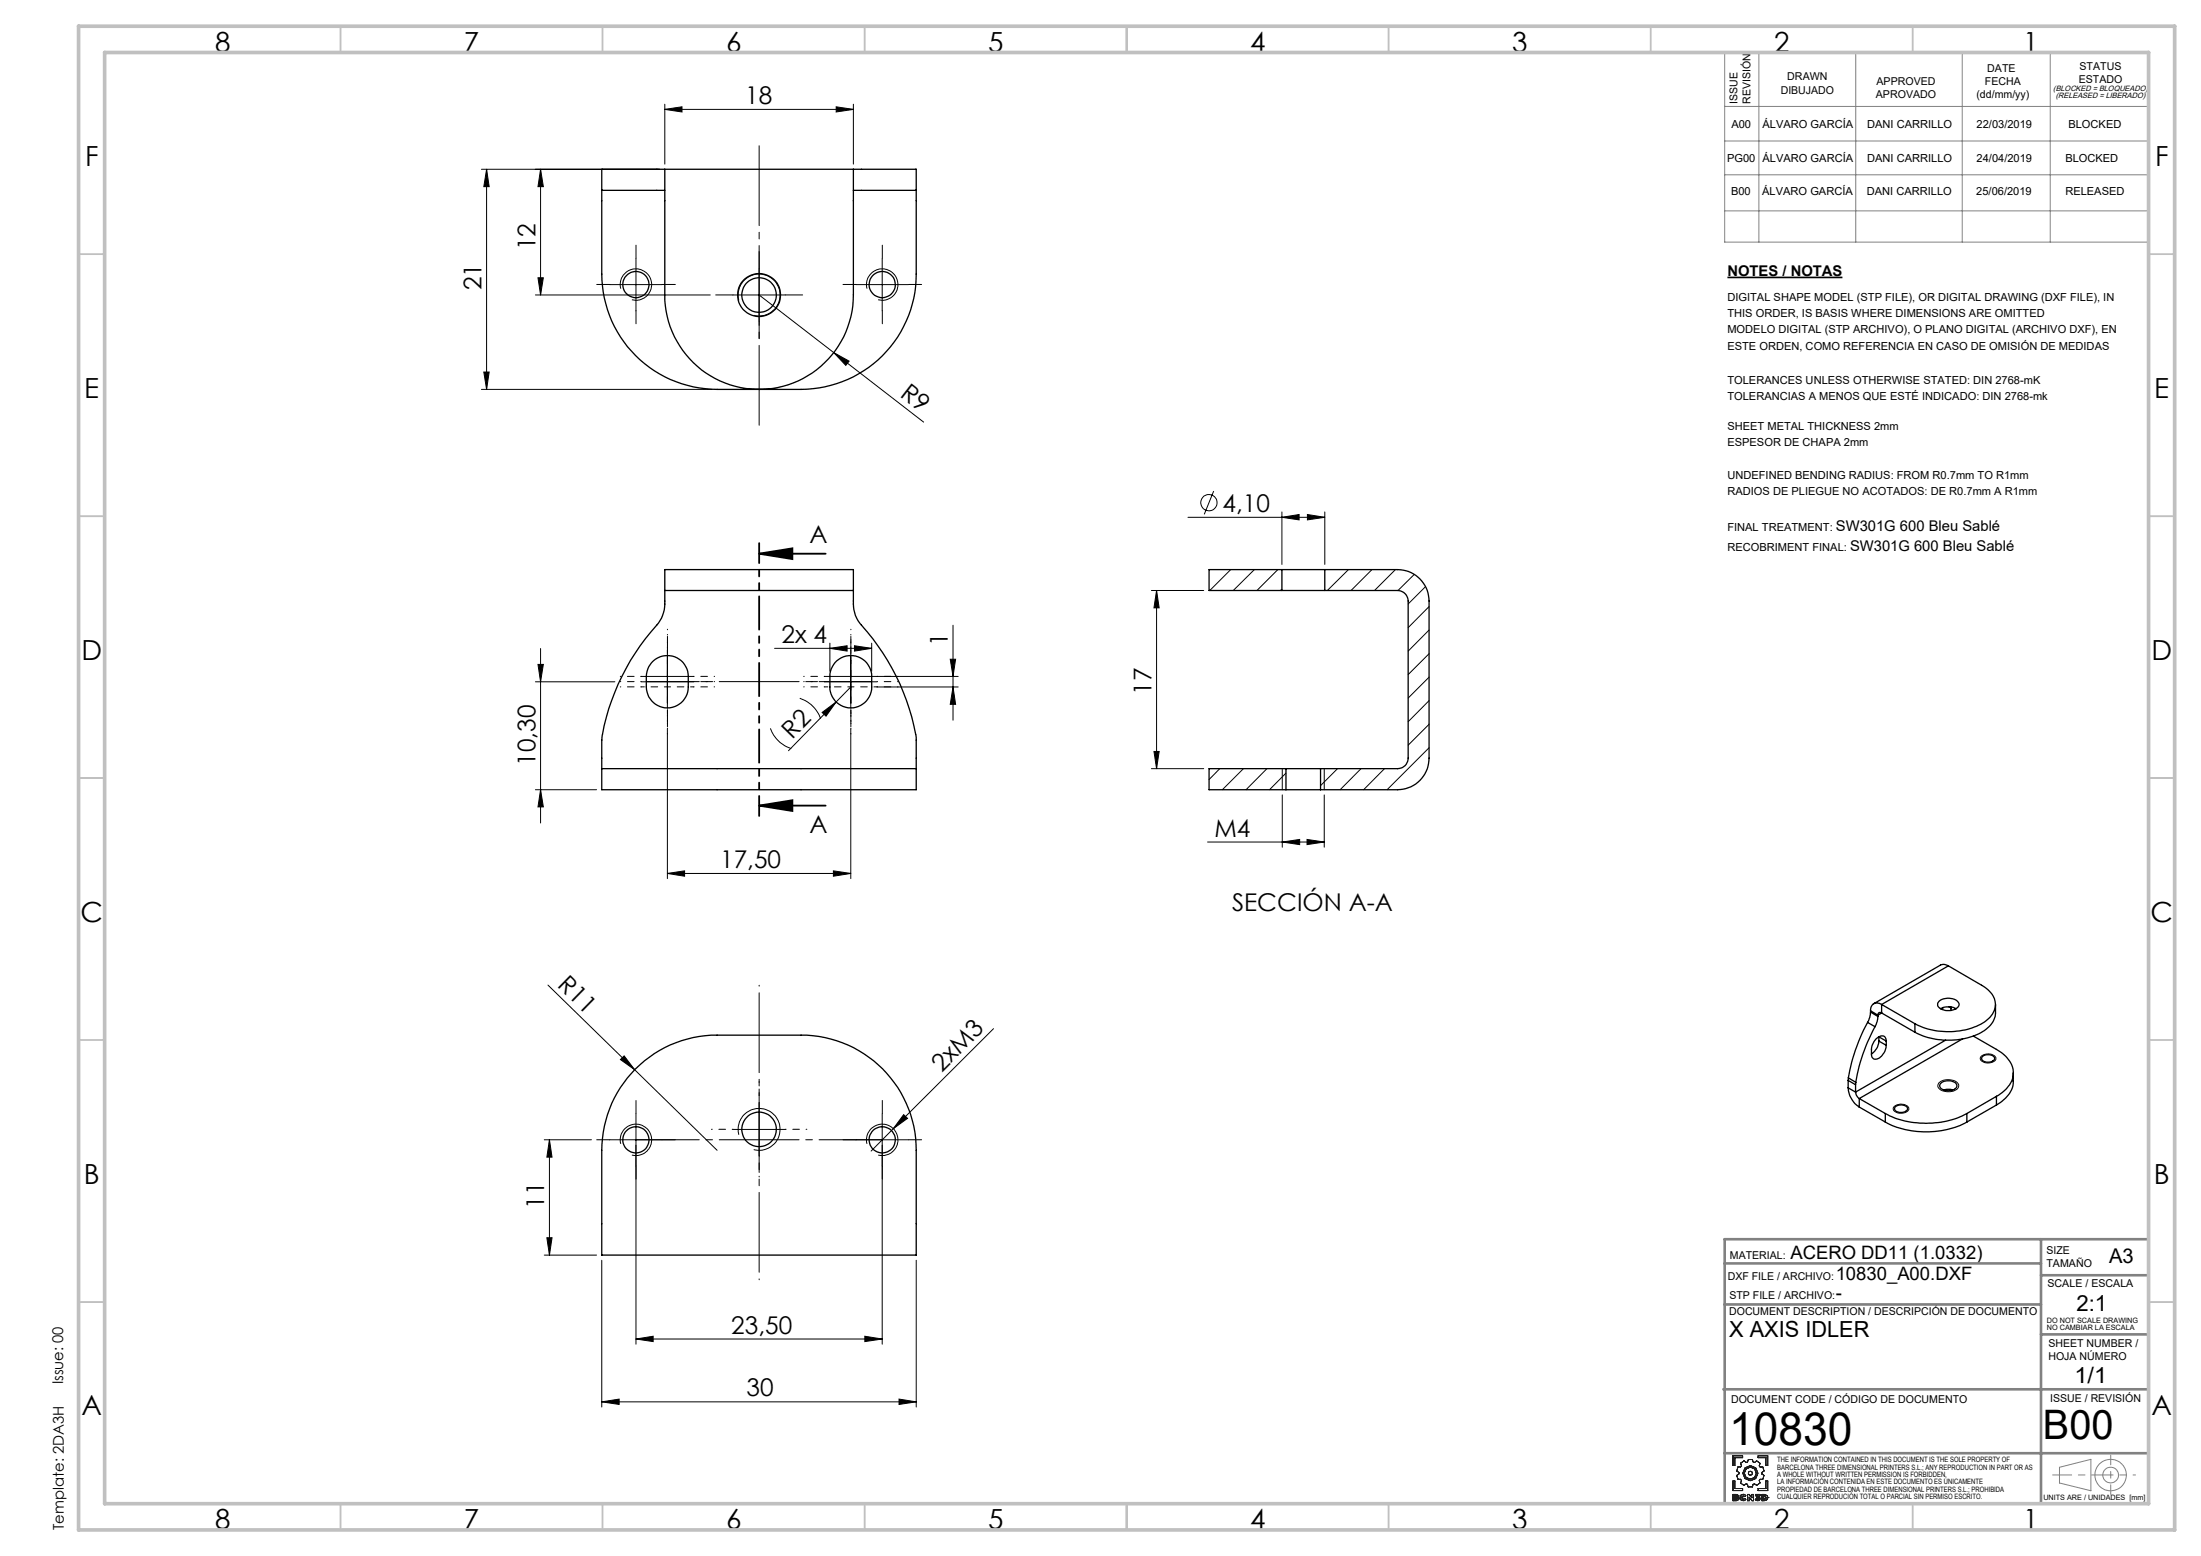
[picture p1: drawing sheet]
<svg xmlns="http://www.w3.org/2000/svg" width="420mm" height="297mm" viewBox="0 0 420 297" stroke-linecap="round" stroke-linejoin="round" font-family="sans-serif">
<g fill="none" stroke="#000" stroke-width=".19">
<path d="M126.9 19.9v11.4M162.8 19.9v11.4M91.9 32.3h33.9M92.9 32.3v42M92.9 32.3l.4 3.3h-1zM103.2 32.3v24M103.2 32.3l.5 3.3h-1zM126.9 20.9l3.2-.5v1zM126.9 20.9h35.9M159.6 20.4l3.2 .5-3.2 .5zM102.2 56.3h33.3M102.7 53h1l-.5 3.3z"/>
<path d="M116.3 54.3h10M118.5 55.1a2.99 2.99 0 0 1 2.6-3.8 2.99 2.99 0 0 1 3.2 3.3 2.99 2.99 0 0 1-3.7 2.6M121.4 49.3v10M139.8 56.3h10.1M141 57.4a4 4 0 0 1 3.5-5.1 4 4 0 0 1 4.3 4.3 4 4 0 0 1-5 3.6M144.9 51.3v10M144.9 56.3l14.2 11M163.3 54.3h10.1M165.5 55.1a2.99 2.99 0 0 1 2.6-3.8 2.99 2.99 0 0 1 3.2 3.3 2.99 2.99 0 0 1-3.7 2.6M168.3 49.3v10M91.9 74.3h44M92.3 71h1l-.4 3.3z"/>
<path d="M159.1 67.3l2.9 1.6-.6 .8zM159.1 67.3l17.1 13.3M226.7 98.7h26.1M231.6 93.7l-1.8 4.5M244.6 98.7l3.3-.5v1zM244.6 97.7v10M249.5 98.2l3.3 .5-3.3 .5zM252.8 97.7v10M181.9 119.3v18.2M219.7 112.7h10M220.7 112.7l.5 3.3h-1zM220.7 112.7v34"/>
<path d="M234.8 108.7l-3.9 4M239.4 108.7l-4.1 4M243.8 108.7l-3.9 4M244.6 112.5l-.3 .2M252.8 108.7v.1M257.3 108.7l-4 4M261.8 108.7l-4 4M266.3 108.7l-4 4M269.9 109.6l-3.1 3.1M272 112l-3.3 3.3M272.7 115.8l-4 4M102.2 130.1h15.1"/>
<path d="M102.7 126.8h1l-.5 3.3zM103.2 123.8v33.3M122.3 129.1h10.1M122.3 130.1h10.1M127.4 139.1v28.6M127.4 124.1v11M147 139a6.4 6.4 0 0 0 4 3.9M147.8 123.8h18.5M152.6 133.3a6.4 6.4 0 0 1 4 3.9M156.9 136l2.7-2-2 2.7zM157.3 129.1h25.5M157.3 130.1h10.1"/>
<path d="M158.4 123.8l3.2-.5v1zM158.4 122.8v5.3M162.3 131.1l-11.8 12.2M162.3 139.1v28.6M162.3 124.1v11M163.1 123.3l3.2 .5-3.2 .5zM166.3 122.8v5.3M167.4 131.1h15.4M181.3 125.8h1.1l-.5 3.3zM181.9 131.1l.5 3.3h-1.1zM272.7 120.3l-4 4M272.7 124.8l-4 4"/>
<path d="M272.7 129.3l-4 3.9M272.7 133.7l-4 4.1M272.7 138.3l-4 3.9M102.2 150.7h11.6M103.2 150.7l.5 3.3h-1zM219.7 146.7h10M220.2 143.4h1l-.5 3.3zM232.8 146.7l-2.1 2.1M237.3 146.7l-4 4M241.8 146.7l-4 4M244.7 146.7v4M244.7 151.7v10"/>
<path d="M245.4 147.6l-3.1 3.1M252.7 146.7v4M252.7 151.7v10M255.2 146.7l-3.2 3.3M259.7 146.7l-4 4M264.2 146.7l-4 4M272.7 142.7l-8 8M127.4 166.7l3.2-.5v1zM127.4 166.7h34.9M159 166.2l3.3 .5-3.3 .5zM230.4 160.7h22.3M244.7 160.7l3.3-.5v1z"/>
<path d="M249.4 160.2l3.3 .5-3.3 .5zM104.6 188l16.5 16.2M189.6 196.4l-19.1 19M103.9 217.6h9M104.8 217.6v22M104.8 217.6l.5 3.3h-.9zM116.3 217.6h10M118.5 218.3a3 3 0 0 1 2.6-3.7 3 3 0 0 1 3.3 3.3 3 3 0 0 1-3.8 2.6M119.1 201.5l2 2.7-2.7-2zM121.1 204.2l15.7 15.4M121.4 212.6v44M139.8 215.6h10.1"/>
<path d="M141 216.6a4 4 0 0 1 3.5-5 4 4 0 0 1 4.3 4.3 4 4 0 0 1-5 3.5M144.9 210.6v10M163.3 217.6h10.1M165.5 218.3a3 3 0 0 1 2.6-3.7 3 3 0 0 1 3.3 3.3 3 3 0 0 1-3.8 2.6M168.3 212.6v44M170.5 215.4l-4.3 4.3M172.4 212.8l.8 .7-2.7 1.9zM361.5 211.2a2 2 0 0 1 2.7 .3 1.29 1.29 0 0 1-1.7 1l-.7-.2a.63 .63 0 0 1-.5-.5 .63 .63 0 0 1 .2-.6zM370.1 206.6a2.74 2.74 0 0 1 3.6 .4l.1 .1a1.64 1.64 0 0 1-2.1 1.3 1.63 1.63 0 0 1-1.9-1.3zM378 201.7a1.98 1.98 0 0 1 2.9 .2 1.29 1.29 0 0 1-1.7 1l-.8-.2a.65 .65 0 0 1-.4-1zM103.9 239.6h9.9M104.4 236.3h.9l-.5 3.3z"/>
<path d="M114.8 240.6v28M121.4 255.6l3.2-.5v1zM121.4 255.6h46.9M165 255.1l3.3 .5-3.3 .5zM174.8 240.6v28M114.8 267.6l3.3-.6v1.1zM114.8 267.6h60M171.6 267l3.2 .6-3.2 .5z"/>
<circle cx="230.7" cy="96" r="1.55"/>
</g>
<path d="M329.6 53h22" fill="none" stroke="#000" stroke-width=".32"/>
<path d="M144.9 105.7l6.3-1v2zM144.9 105.7h12.7M144.9 153.8l6.3-1.1v2.1zM144.9 153.8h12.7" fill="none" stroke="#000" stroke-width=".35"/>
<g fill="none" stroke="#191924" stroke-width=".19">
<path d="M330.7 277.9h1.8v.3h-1.5v1.5h-.3zM332.1 279.3l.7-.5 .4 .3 .3-.1 .1-.4h.8l.1 .4 .3 .1 .4-.3 .7 .5-.2 .5 .2 .2h.5l.2 .8-.4 .3v.2l.4 .3-.2 .8h-.5l-.2 .2 .1 .5-.6 .4-.4-.3-.3 .1-.1 .5h-.8l-.2-.5-.2-.1-.4 .3-.7-.4 .2-.5-.2-.2h-.5l-.2-.8 .4-.3v-.2l-.4-.3 .2-.8h.5l.2-.2zM335.5 277.9h1.8v1.8h-.3v-1.5h-1.5zM330.7 282.7h.3v1.4h1.5v.4h-1.8zM331 285.5l.4 .1-.4 .1zM331 286l.4 .1-.4 .1zM331.3 285.3l.3 .1 .1 .1M331.3 285.3h.2l.2 .2M331.3 285.3h-.6v1.2l.9-.1 .2-.3M331.4 285.6h.1M331.4 286.1h.1M331.7 285.5l-.2 .3 .3 .3"/>
<path d="M331.7 285.5h.1M331.8 286.1h.1M332 285.9l.2 .3 .4 .3 .6-.3M332 285.9l.1 .3 .2 .2 .5 .1 .4-.3M332 285.9h.1M332.4 285.9l.1 .2 .2 .1 .2-.2M332.4 285.9l.1 .2 .4-.1M332.4 285.9h.1M332.9 285.7l-.2-.2-.3 .1v.3M332.9 285.7l-.4-.1-.1 .3M332.9 286l.3 .2M333.2 285.5l-.5-.3-.5 .2-.2 .5"/>
<path d="M333.2 285.5l-.4-.3-.5 .1-.3 .6M333.2 285.5l-.3 .2M333.5 285.3h.3l.5 .6v-.6h.3v1.2h-.3l-.5-.7v.7h-.3zM335.1 286l.3 .2 .2-.1-.2 .1zM335.1 286l-.2 .2M335.5 284.1h1.5v-1.4h.3v1.8h-1.8zM335.6 286.1l-.4-.2v-.2l.3-.2h-.5v-.2h.8v.2l-.2 .2 .3 .4M335.6 286.1h.1M335.9 286.1l-.2 .3-.3 .1-.5-.3M335.9 286.1l-.2 .3-.4 .1-.4-.3M335.9 286.1h.1M336.2 285.3h.5l.5 .2 .2 .4-.3 .4-.9 .2z"/>
<path d="M336.6 285.5l.3 .1v.5h-.3zM337 285.9h.1M337.4 285.9h.1"/>
<circle cx="334" cy="281.2" r="1.14"/>
<circle cx="334" cy="281.2" r=".39"/>
<circle cx="334" cy="281.2" r="1.45"/>
</g>
<g fill="none" stroke="#808080" stroke-width=".19">
<path d="M329.1 10h80.9v36.2h-80.9zM335.6 10v36.2M354.1 10v36.2M374.4 10v36.2M391.2 10v36.2M329.1 20.3h80.9M329.1 26.9h80.9M329.1 33.4h80.9M329.1 40.2h80.9M393 280.1l6-1.6v6l-6-1.4z"/>
<circle cx="402.7" cy="281.6" r="3"/>
<circle cx="402.8" cy="281.5" r="1.49"/>
</g>
<path d="M144.9 244.3v-56.2" fill="none" stroke="#000" stroke-width=".19" stroke-dasharray="15.2 1.3 1.3 1.3" stroke-dashoffset="-1.4"/>
<g fill="none" stroke="#000" stroke-width=".19" stroke-dasharray="15.2 1.3 1.3 1.3" stroke-dashoffset="15.1">
<path d="M122.4 129.1h-4M122.4 131.1h-4M122.4 130.1h-4M127.4 134.1v4M127.4 124.1v-4M127.4 136.1v4M127.4 126.1v-4M127.4 135.1v4M127.4 125.1v-4M132.4 129.1h4M132.4 131.1h4M132.4 130.1h4"/>
<path d="M157.4 129.1h-4M157.4 131.1h-4M157.4 130.1h-4M162.4 124.1v-4M162.4 134.1v4M162.4 126.1v-4M162.4 136.1v4M162.4 135.1v4M162.4 125.1v-4M167.4 129.1h4M167.4 131.1h4M167.4 130.1h4"/>
<path d="M139.9 215.6h-4.1M144.9 210.6v-4.1M149.9 215.6h4.1M144.9 220.6v4.1"/>
</g>
<path d="M127.4 131.1v5M127.4 131.1h5M127.4 131.1v-5M127.4 131.1h-5M162.4 131.1v-5M162.4 131.1h-5M162.4 131.1v5M162.4 131.1h5" fill="none" stroke="#000" stroke-width=".19" stroke-dasharray="15.2 1.3 1.3 1.3" stroke-dashoffset="14.6"/>
<path d="M144.9 27.1v54.8" fill="none" stroke="#000" stroke-width=".19" stroke-dasharray="15.2 1.3 1.3 1.3" stroke-dashoffset="-.8"/>
<path d="M144.9 103.7v52" fill="none" stroke="#000" stroke-width=".35" stroke-dasharray="6.3 1.3 1.3 1.3 1.3 1.3" stroke-dashoffset="2.5"/>
<path d="M121.4 217.6h47" fill="none" stroke="#000" stroke-width=".19" stroke-dasharray="15.2 1.3 1.3 1.3" stroke-dashoffset="3.2"/>
<path d="M123.4 130.1h43" fill="none" stroke="#000" stroke-width=".19" stroke-dasharray="15.2 1.3 1.3 1.3" stroke-dashoffset="5.2"/>
<path d="M391.7 281.5h11.1" fill="none" stroke="#808080" stroke-width=".19" stroke-dasharray="15.2 1.3 1.3 1.3" stroke-dashoffset="11.6"/>
<path d="M402.8 281.5h4.7" fill="none" stroke="#808080" stroke-width=".19" stroke-dasharray="15.2 1.3 1.3 1.3" stroke-dashoffset="14.8"/>
<path d="M402.8 277.8v7.4" fill="none" stroke="#808080" stroke-width=".19" stroke-dasharray="15.2 1.3 1.3 1.3" stroke-dashoffset="13.4"/>
<path d="M329.1 236.5h80.9v50.5h-80.9zM389.5 236.5v50.5M329.1 249h60.4M329.1 241.2h60.4M389.5 243.4h20.5M389.5 254.7h20.5M328.9 265.2h81.1M329.1 277.4h80.9" fill="none" stroke="#808080" stroke-width=".5"/>
<g fill="none" stroke="#c0c0c0" stroke-width=".35">
<path d="M65 5v5M115 5v5M165 5v5M215 5v5M265 5v5M315 5v5M365 5v5M15 48.5h5M410 48.5h5M15 98.5h5M410 98.5h5M15 148.5h5"/>
<path d="M410 148.5h5M15 198.5h5M410 198.5h5M15 248.5h5M410 248.5h5M65 287v5M115 287v5M165 287v5M215 287v5M265 287v5M315 287v5M365 287v5"/>
</g>
<path d="M15 5h400v287h-400zM20 10h390v277h-390z" fill="none" stroke="#c0c0c0" stroke-width=".7"/>
<g fill="none" stroke="#000" stroke-width=".19" stroke-dasharray="15.2 1.3 1.3 1.3">
<path d="M116.4 54.3h-2.5M121.4 49.3v-2.5M121.4 59.3v2.5M126.4 54.3h2.5M139.9 56.3h-3.3M144.9 51.3v-3.3M149.9 56.3h3.3M163.4 54.3h-2.5M168.4 49.3v-2.5M168.4 59.3v2.5M173.4 54.3h2.5M144.9 61.3v3.3"/>
<path d="M116.4 217.6h-2.5M121.4 212.6v-2.5M126.4 217.6h2.5M163.4 217.6h-2.5M168.4 212.6v-2.5M173.4 217.6h2.5M121.4 222.6v2.5M168.4 222.6v2.5"/>
</g>
<g fill="#000">
<path d="M159.1 67.3l2.9 1.6-.6 .8zM156.9 136l2.7-2-2 2.7zM119.1 201.5l2 2.7-2.7-2zM172.4 212.8l.8 .7-2.7 1.9z"/>
<path d="M126.9 20.9l3.2-.5v1zM159.6 20.4l3.2 .5-3.2 .5zM121.4 255.6l3.2-.5v1zM165 255.1l3.3 .5-3.3 .5z"/>
<path d="M92.3 71h1l-.4 3.3zM92.9 32.3l.4 3.3h-1zM102.7 53h1l-.5 3.3zM103.2 32.3l.5 3.3h-1zM104.4 236.3h.9l-.5 3.3zM104.8 217.6l.5 3.3h-.9z"/>
<path d="M244.6 98.7l3.3-.5v1zM249.5 98.2l3.3 .5-3.3 .5z"/>
<path d="M144.9 105.7l6.3-1v2zM144.9 153.8l6.3-1.1v2.1z"/>
<path d="M220.7 112.7l.5 3.3h-1zM220.2 143.4h1l-.5 3.3z"/>
<path d="M181.3 125.8h1.1l-.5 3.3zM181.9 131.1l.5 3.3h-1.1zM102.7 126.8h1l-.5 3.3zM103.2 150.7l.5 3.3h-1z"/>
<path d="M127.4 166.7l3.2-.5v1zM159 166.2l3.3 .5-3.3 .5zM158.4 123.8l3.2-.5v1zM163.1 123.3l3.2 .5-3.2 .5zM114.8 267.6l3.3-.6v1.1zM171.6 267l3.2 .6-3.2 .5z"/>
<path d="M249.4 160.2l3.3 .5-3.3 .5zM244.7 160.7l3.3-.5v1z"/>
</g>
<g fill="none" stroke="#000" stroke-width=".25">
<path d="M114.8 36.3h12.1M114.8 36.3v16a22 22 0 0 0 22 22h16.1a22 22 0 0 0 21.9-22v-16M126.9 32.3v24a18 18 0 0 0 18 18 18 18 0 0 0 17.9-18v-24M126.9 32.3h-12.1v4M126.9 32.3h35.9M162.8 36.3h12M162.8 32.3h12v4M126.9 112.7v-4h35.9v4M126.9 112.7h35.9M126.9 112.7v1a7.1 7.1 0 0 1-1.6 5.6 40.8 40.8 0 0 0-10.5 22v5.4M162.8 112.7v1a7.1 7.1 0 0 0 1.6 5.6 41 41 0 0 1 10.4 22v5.4M244.6 108.7h8.2"/>
<path d="M244.6 112.7h8.2M244.6 108.7h-13.9v4h13.9M244.6 108.7v4M252.8 108.7h13.9a6 6 0 0 1 6 6v30a6 6 0 0 1-6 6h-14.7M252.8 112.7h13.9a2.05 2.05 0 0 1 2 2v30a1.99 1.99 0 0 1-2 2h-14.7M252.8 108.7v4M124.4 126.5a4 4 0 0 1 4.4-1.1 4 4 0 0 1 2.5 3.7 8.1 8.1 0 0 1-.2 3.4 4 4 0 0 1-4.5 2.6 4 4 0 0 1-3.3-4 7.2 7.2 0 0 1 .3-3.4zM159.3 126.5a4 4 0 0 1 4.5-1.1 4 4 0 0 1 2.5 3.7 6.6 6.6 0 0 1-.2 3.4 4 4 0 0 1-4.5 2.6 4 4 0 0 1-3.2-4 6.8 6.8 0 0 1 .2-3.4zM114.8 146.7h60M114.8 146.7v4h60v-4M245.4 150.7h6.6M245.4 146.7h6.6"/>
<path d="M245.4 146.7h-14.7v4h14.7M245.4 146.7v4M252 146.7v4M356.4 195.2a33.8 33.8 0 0 0-3.7 10.5M356.4 195.2l1.4 .8M356.9 193.2l-.1 1-.4 1M356.9 192.9l1.5 .9M356.9 193.2l1.5 .8M356.9 192.9v.3M357.8 196a33.6 33.6 0 0 0-3.7 10.6M358.4 194l-.2 1-.4 1M358.4 193.8v.2"/>
<path d="M358.5 198.7v.2a3.2 3.2 0 0 1-1.4 2.3M358.5 198.7v-.8l1.4 .8M358.5 198.7l1.4 .8M359.1 191.7a1.28 1.28 0 0 0-1.5-.1 1.28 1.28 0 0 0-.7 1.3M359.1 193.4a.43 .43 0 0 0-.5-.1 .43 .43 0 0 0-.2 .5M359.1 191.7l6.3 3.7M359.1 191.7v1.7M359.1 193.4l6.3 3.6M359.1 193.4l-.7 .4M359.9 198.7a.9 .9 0 0 0-.5-.9 .9 .9 0 0 0-1 .2l-.7 .6a2.76 2.76 0 0 0-.6 1.8v.8M359.9 199.5a2.99 2.99 0 0 1-1.9 2.7 .82 .82 0 0 1-.9-1M359.9 198.7v.8"/>
<path d="M365.4 195.4v1.6M370 191.1a2.8 2.8 0 0 1 3.7 .3 1.12 1.12 0 0 1-1.1 1.4l-.2 .1a2.48 2.48 0 0 1-2.7-1v-.4zM370.3 192.5l.2-.1a3.3 3.3 0 0 1 2.8 .1M370.8 192.3l-.2 .4M371.3 198.5l-17.2 10M371.8 184.4l6.3 3.7a4 4 0 0 1 2.5 4.6 6.6 6.6 0 0 1-4.8 3.7 14.4 14.4 0 0 1-10.4-1M371.8 184.4a1.51 1.51 0 0 0-1.5-.2l-12.8 7.4M371.8 184.4l-12.7 7.3M371.9 192.2l.4 .2M372.3 192.4v.5M372.3 192.2v.2M374.5 198.3l-19.7 11.4"/>
<path d="M376.6 197.8l4.4 2.5a5.2 5.2 0 0 1 3.1 5.2 6.1 6.1 0 0 1-3.1 3.8M380.8 191.7v1.7a4.9 4.9 0 0 1-3.2 3.9 14.3 14.3 0 0 1-12.2-.3M121.3 204a21.7 21.7 0 0 1 15.5-6.4h16.1a21.9 21.9 0 0 1 21.9 22v20h-60v-20a22.3 22.3 0 0 1 6.5-15.6zM352.7 207.6a4.8 4.8 0 0 0 2.1 3.7M352.7 206.2l1.4 .8M352.7 207.6l1.4 .9M352.7 206.2v1.4M352.7 205.7v.5M352.7 205.7l1.4 .9M354.1 208.5l.2 .6 .5 .6M354.1 207v1.5M354.1 206.6v.4"/>
<path d="M354.8 209.7l5 2.8M354.8 209.7v1.6M354.8 211.3l5 2.9M359.8 212.5a17.1 17.1 0 0 0 15.5 0M359.8 214.2a17.1 17.1 0 0 0 15.5 0M359.8 212.5v1.7M361.6 211.3a1.59 1.59 0 0 1 2.4 .2 1.24 1.24 0 0 1-1.8 .8 .65 .65 0 0 1-.6-1zM370.3 206.8a2.26 2.26 0 0 1 3 .2 1.02 1.02 0 0 1-1.1 1.2h-.4a1.38 1.38 0 0 1-1.7-1zM370.9 208.1l.6-.2 1.1 .2M375.3 212.5v1.7M378.2 201.8a1.67 1.67 0 0 1 2.4 .1 1.09 1.09 0 0 1-1.4 .8 .83 .83 0 0 1-1-.8zM381 209.3l-5.7 3.2"/>
<path d="M381 209.3v1.6M381 210.9l-5.7 3.3M384.2 204.8v1.6a5.1 5.1 0 0 1-2.8 4.3l-.4 .2"/>
<circle cx="121.3" cy="54.3" r="2.5"/>
<circle cx="144.8" cy="56.3" r="4.1"/>
<circle cx="144.9" cy="56.3" r="3.3"/>
<circle cx="168.4" cy="54.3" r="2.5"/>
<circle cx="121.3" cy="217.6" r="2.49"/>
<circle cx="144.9" cy="215.6" r="3.3"/>
<circle cx="168.4" cy="217.6" r="2.49"/>
</g>
<text font-size="8.7" x="330" y="275.9">10830</text>
<text font-size="7.8" x="389.8" y="274.6">B00</text>
<g font-size="5.3">
<text x="41" y="9.9">8</text>
<text x="88.5" y="9.9">7</text>
<text x="138.5" y="9.9">6</text>
<text x="188.5" y="9.9">5</text>
<text x="238.5" y="9.9">4</text>
<text x="288.5" y="9.9">3</text>
<text x="338.5" y="9.9">2</text>
<text x="386" y="9.9">1</text>
<text x="16.2" y="31.7">F</text>
<text x="411.2" y="31.7">F</text>
<text x="16.1" y="75.9">E</text>
<text x="411.1" y="75.9">E</text>
<text x="15.5" y="125.9">D</text>
<text x="410.5" y="125.9">D</text>
<text x="15.4" y="175.9">C</text>
<text x="410.4" y="175.9">C</text>
<text x="16" y="225.9">B</text>
<text x="411" y="225.9">B</text>
<text x="15.5" y="270.2">A</text>
<text x="410.5" y="270.2">A</text>
<text x="41" y="291.9">8</text>
<text x="88.5" y="291.9">7</text>
<text x="138.5" y="291.9">6</text>
<text x="188.5" y="291.9">5</text>
<text x="238.5" y="291.9">4</text>
<text x="288.5" y="291.9">3</text>
<text x="338.5" y="291.9">2</text>
<text x="386" y="291.9">1</text>
</g>
<g font-size="4.7">
<text x="142.2" y="19.8">18</text>
<text x="102.2" y="47.8" transform="rotate(-90 102.2 47.8)">12</text>
<text x="91.9" y="55.4" transform="rotate(-90 91.9 55.4)">21</text>
<text x="171.6" y="75.6" transform="rotate(38 171.6 75.6)">R9</text>
<text x="233.3" y="97.6">4,10</text>
<text x="154.5" y="103.7">A</text>
<text x="149.1" y="122.7">2x 4</text>
<text x="180.8" y="123.2" transform="rotate(-90 180.8 123.2)">1</text>
<text x="219.7" y="132.6" transform="rotate(-90 219.7 132.6)">17</text>
<text x="151.2" y="141.2" transform="rotate(-46 151.2 141.2)">R2</text>
<text x="102.2" y="146.1" transform="rotate(-90 102.2 146.1)">10,30</text>
<text x="154.5" y="159.1">A</text>
<text x="231.7" y="159.7">M4</text>
<text x="137.4" y="165.7">17,50</text>
<text x="235.1" y="173.9">SECCIÓN A-A</text>
<text x="106.2" y="188.2" transform="rotate(44 106.2 188.2)">R11</text>
<text x="179.7" y="204.8" transform="rotate(-45 179.7 204.8)">2xM3</text>
<text x="103.9" y="230.7" transform="rotate(-90 103.9 230.7)">11</text>
<text x="139.6" y="254.5">23,50</text>
<text x="142.4" y="266.5">30</text>
</g>
<g font-size="4.2">
<text x="396.2" y="250.3">2:1</text>
<text x="330" y="255.2">X AXIS IDLER</text>
<text x="395.8" y="264">1/1</text>
</g>
<text font-size="3.9" x="402.5" y="241.1">A3</text>
<g font-size="3.5">
<text x="341.7" y="240.4">ACERO DD11 (1.0332)</text>
<text x="350.3" y="244.3">10830_A00.DXF</text>
<text x="350.3" y="247.9">-</text>
</g>
<g font-size="2.8">
<text x="329.6" y="52.6">NOTES / NOTAS</text>
<text x="350.3" y="101.3">SW301G 600 Bleu Sablé</text>
<text x="353" y="105.2">SW301G 600 Bleu Sablé</text>
<text x="12.1" y="264.2" transform="rotate(-90 12.1 264.2)">Issue: 00</text>
<text x="12.2" y="292" transform="rotate(-90 12.2 292)">Template: 2DA3H</text>
</g>
<g font-size="2.1">
<text x="339.8" y="17.9">DIBUJADO</text>
<text x="341.1" y="15.4">DRAWN</text>
<text x="358.1" y="16.3">APPROVED</text>
<text x="378.8" y="16.3">FECHA</text>
<text x="379.2" y="13.8">DATE</text>
<text x="396.7" y="15.8">ESTADO</text>
<text x="396.8" y="13.3">STATUS</text>
<text x="331.5" y="19.8" transform="rotate(-90 331.5 19.8)">ISSUE</text>
<text x="334" y="19.8" transform="rotate(-90 334 19.8)">REVISIÓN</text>
<text x="357.9" y="18.8">APROVADO</text>
<text x="377.1" y="18.8">(dd/mm/yy)</text>
<text x="330.4" y="24.4">A00</text>
<text x="336.3" y="24.4">ÁLVARO GARCÍA</text>
<text x="356.3" y="24.4">DANI CARRILLO</text>
<text x="377.2" y="24.4">22/03/2019</text>
<text x="394.7" y="24.4">BLOCKED</text>
<text x="329.6" y="30.9">PG00</text>
<text x="336.3" y="30.9">ÁLVARO GARCÍA</text>
<text x="356.3" y="30.9">DANI CARRILLO</text>
<text x="377.2" y="30.9">24/04/2019</text>
<text x="394.1" y="30.9">BLOCKED</text>
<text x="330.3" y="37.2">B00</text>
<text x="336.3" y="37.2">ÁLVARO GARCÍA</text>
<text x="356.2" y="37.2">DANI CARRILLO</text>
<text x="377.1" y="37.2">25/06/2019</text>
<text x="394.1" y="37.2">RELEASED</text>
<text x="329.6" y="57.4">DIGITAL SHAPE MODEL (STP FILE), OR DIGITAL DRAWING (DXF FILE), IN</text>
<text x="329.6" y="60.5">THIS ORDER, IS BASIS WHERE DIMENSIONS ARE OMITTED</text>
<text x="329.6" y="63.7">MODELO DIGITAL (STP ARCHIVO), O PLANO DIGITAL (ARCHIVO DXF), EN</text>
<text x="329.6" y="66.8">ESTE ORDEN, COMO REFERENCIA EN CASO DE OMISIÓN DE MEDIDAS</text>
<text x="329.6" y="73.3">TOLERANCES UNLESS OTHERWISE STATED: DIN 2768-mK</text>
<text x="329.6" y="76.4">TOLERANCIAS A MENOS QUE ESTÉ INDICADO: DIN 2768-mk</text>
<text x="329.6" y="82.1">SHEET METAL THICKNESS 2mm</text>
<text x="329.6" y="85.2">ESPESOR DE CHAPA 2mm</text>
<text x="329.6" y="91.4">UNDEFINED BENDING RADIUS: FROM R0.7mm TO R1mm</text>
<text x="329.6" y="94.5">RADIOS DE PLIEGUE NO ACOTADOS: DE R0.7mm A R1mm</text>
<text x="329.6" y="101.3">FINAL TREATMENT:</text>
<text x="329.6" y="105.2">RECOBRIMENT FINAL:</text>
<text x="390.5" y="239.4">SIZE</text>
<text x="329.7" y="244.3">DXF FILE / ARCHIVO:</text>
<text x="330.1" y="240.4">MATERIAL:</text>
<text x="390.5" y="241.9">TAMAÑO</text>
<text x="390.7" y="245.6">SCALE / ESCALA</text>
<text x="330" y="251">DOCUMENT DESCRIPTION / DESCRIPCIÓN DE DOCUMENTO</text>
<text x="330" y="247.9">STP FILE / ARCHIVO:</text>
<text x="390.9" y="257.1">SHEET NUMBER /</text>
<text x="390.9" y="259.6">HOJA NÚMERO</text>
<text x="330.3" y="267.7">DOCUMENT CODE / CÓDIGO DE DOCUMENTO</text>
<text x="391.2" y="267.5">ISSUE / REVISIÓN</text>
</g>
<g font-size="1.5">
<text x="391.8" y="17.4">(BLOCKED = BLOQUEADO)</text>
<text x="392.3" y="18.8">(RELEASED = LIBERADO)</text>
</g>
<g font-size="1.4">
<text x="390.6" y="252.5">DO NOT SCALE DRAWING</text>
<text x="390.6" y="253.9">NO CAMBIAR LA ESCALA</text>
<text x="339.1" y="279.1">THE INFORMATION CONTAINED IN THIS DOCUMENT IS THE SOLE PROPERTY OF</text>
<text x="339.1" y="280.5">BARCELONA THREE DIMENSIONAL PRINTERS S.L.; ANY REPRODUCTION IN PART OR AS</text>
<text x="339.1" y="281.9">A WHOLE WITHOUT WRITTEN PERMISSION IS FORBIDDEN.</text>
<text x="339.1" y="283.3">LA INFORMACIÓN CONTENIDA EN ESTE DOCUMENTO ES ÚNICAMENTE</text>
<text x="339.1" y="284.7">PROPIEDAD DE BARCELONA THREE DIMENSIONAL PRINTERS S.L.; PROHIBIDA</text>
<text x="339.1" y="286.1">CUALQUIER REPRODUCIÓN TOTAL O PARCIAL SIN PERMISO ESCRITO.</text>
<text x="389.9" y="286.3">UNITS ARE / UNIDADES [mm]</text>
</g>
</svg>
